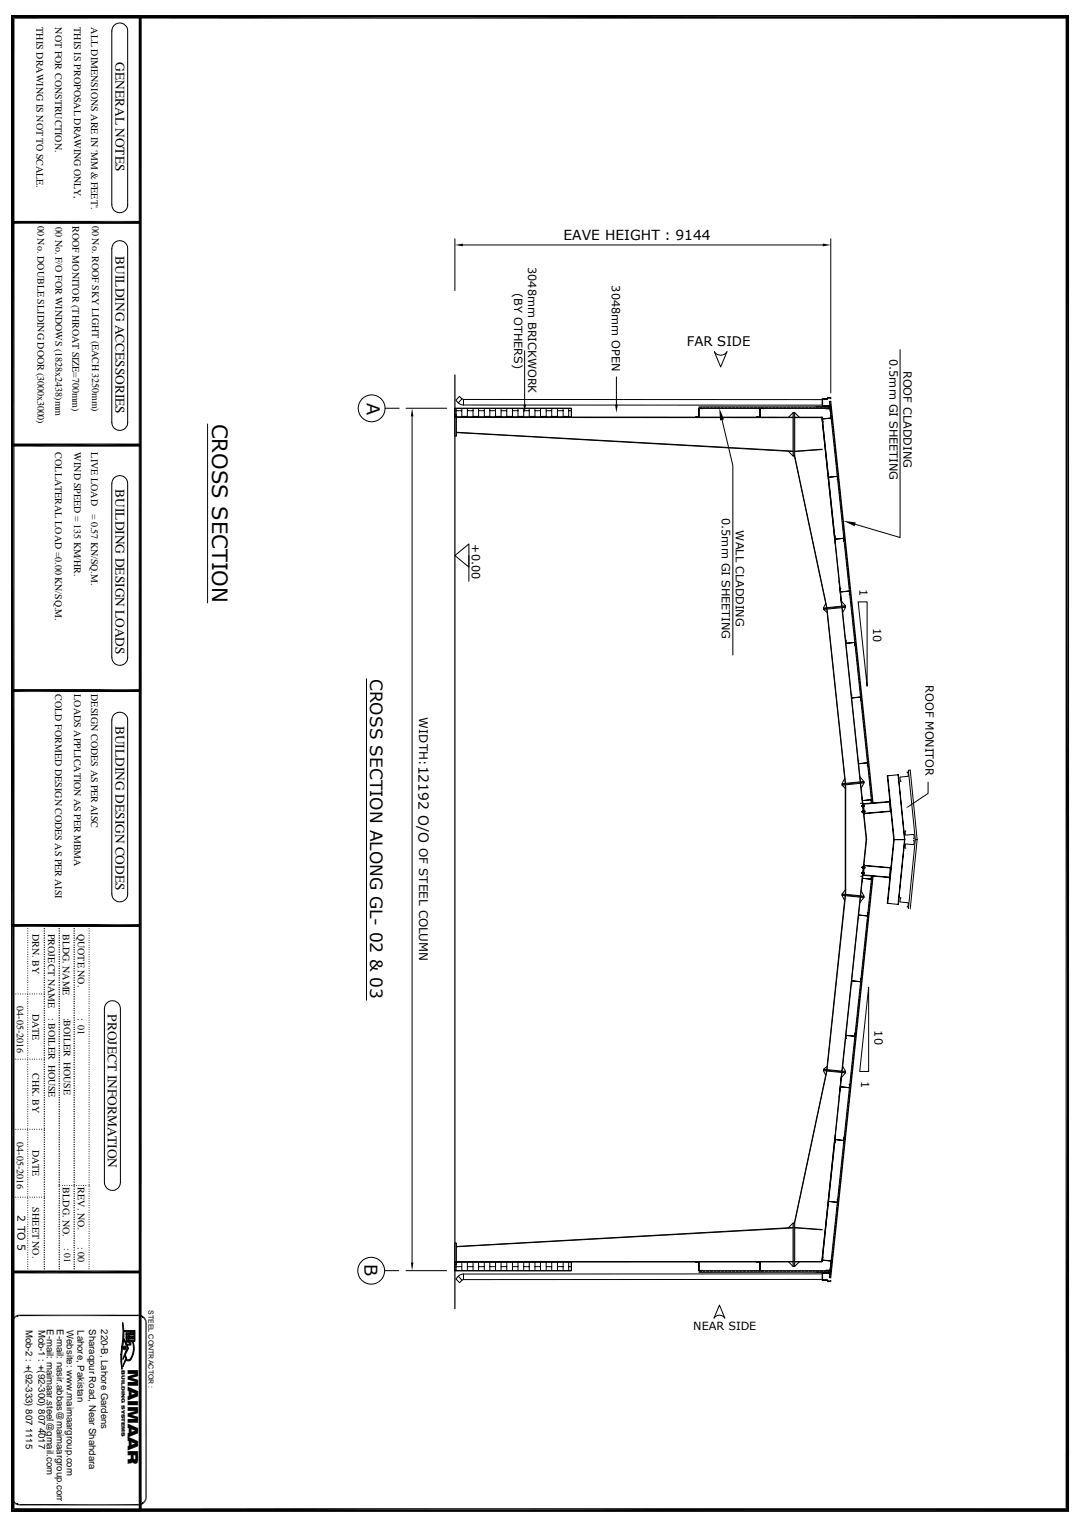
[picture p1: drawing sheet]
<svg xmlns="http://www.w3.org/2000/svg" width="297mm" height="420mm" viewBox="0 0 297 420" stroke-linecap="round" stroke-linejoin="round" font-family="sans-serif">
<g fill="none" stroke="#000" stroke-width=".27">
<path d="M3.2 4.3h290.1v410.6h-290.1zM3.2 4.3h35.3v410.6h-35.3h24.1M30.7 8.5h.1M31.3 7a2.16 2.16 0 0 1 2.4-.5 2.16 2.16 0 0 1 1.3 2v47.7a2.18 2.18 0 0 1-2.1 2.2 2.18 2.18 0 0 1-2.2-2.2v-47.7l.3-1.1zM293.3 4.3h.1M30.7 56.2h.1M35 56.2h.1M3.2 61h35.3M30.7 68.3h.1M31.3 66.7a2.19 2.19 0 0 1 2.4-.5 2.19 2.19 0 0 1 1.3 2.1v47.7a2.18 2.18 0 0 1-2.1 2.2 2.18 2.18 0 0 1-2.2-2.2v-47.7l.3-1.1zM124.8 65.6v14.2M127 67.3h98.8"/>
<path d="M228 65.6v42.3M144 96.3v14.8M196.1 96.6a2.03 2.03 0 0 0 3.4 0l-1.7 4.2zM247 96v51.6l-12.3-3.7M30.7 116h.1M35 116h.1M57 116.3v49.3M105.7 112.1h3.8M111.4 112.1h11.2M113.1 114.3v232.3M124.8 112.1h32v2.4h-32zM124.8 113.8h.5v5.9h-.5z"/>
<path d="M125.2 112.1v1.7M125.2 112.8h1.5M125.3 114.5h92.4M125.3 114.6l92.4 .1M125.3 118.7l92.4 5.1M125.3 118.8l92.4 5.2M125.4 118.7h.1M125.7 110.6l.9 .5 .6 .1M126.7 112.1v2.4M126.7 114.3h1.6M126.8 109.5l-.7-.7-1 1.1 .7 .8M126.8 109.5l.4 .2h98.4"/>
<path d="M126.8 109.5l-1 1.1M127.2 109.7v1.5h98.4M128.3 112.1v2.4M128.3 112.8h1.5M129.8 112.1v2.4M129.8 114.3h1.6M131.4 112.1v2.4M131.4 112.8h1.5M132.9 112.1v2.4M132.9 114.3h1.5M134.4 112.1v2.4M134.4 112.8h1.6"/>
<path d="M136 112.1v2.4M136 114.3h1.5M137.5 112.1v2.4M137.5 112.8h1.6M139.1 112.1v2.4M139.1 114.3h1.6M140.7 112.1v2.4M140.7 112.8h1.5M142.2 112.1v2.4M142.2 114.3h1.5M143.7 112.1v2.4M143.7 112.8h1.6"/>
<path d="M145.3 112.1v2.4M145.3 114.3h1.5M146.8 112.1v2.4M146.8 112.8h1.5M148.3 112.1v2.4M148.3 114.3h1.6M149.9 112.1v2.4M149.9 112.8h1.5M151.4 112.1v2.4M151.4 114.3h1.6M153 112.1v2.4M153 112.8h1.6"/>
<path d="M154.6 112.1v2.4M154.6 114.3h1.5M156.1 112.1v2.4M156.1 112.8h.7M169.2 103.5v7.6M191.8 112.1h.8l.1 .2-.9-.2v2.4h-.7l-.2-.1 .9 .1zM191.8 112.1h36M191.8 111.7h36M191.8 112h.8M192.9 112h.7M193.9 112h.7M194.9 112h.7"/>
<path d="M195.9 112h.7M196.9 112h.7M198 112h.6M198.2 115.3l2.9 12.5v52.1M198.9 112h.7M199.9 112h.7M201 112h.6M202 112h.7M203 112h.6M204 112h.6M205 112h.7M206 112h.7"/>
<path d="M207 112h.7M208 112h.7M208.6 112.1l.9 .2-.9-.2v2.4h-.8l-.1-.1 .9 .1zM209 112h.7M210 112h.7M211 112h.7M212 112h.7M213 112h.7M214 112h.7M215 112h.7M216 112h.7M217.1 112h.6"/>
<path d="M217.7 113.3v11.9h.4v-11.9M217.7 113.3h.4M217.7 113.3l-1.3 1.2M217.9 113.3v11.9M218 112h.7M218.1 114.5h7.5M218.1 114.7h7.5M218.1 113.3l1.3 1.2M219 112h.7M220.1 112h.6M221.1 112h.7M222.1 112h.7"/>
<path d="M223.1 112h.6M223.9 111.7h3.9l.3 3.5M224.1 112h.7M225.1 112h.7M225.6 114.5l5.4 51.9M225.6 109.5h1.4l.2-.4h.8v.4l-.7-.2-.1 .3h-1.4v1.8h1.7l.2-.2v.3h-2.1zM225.6 114.5l5.5 51.9M225.6 114.5l3.7 34.7M225.7 115l2.4-.2-.2-.9 .1 .1 .1 .8-2.4 .3 .2 .8zM226.1 112h.7M226.7 112.3h1.1l.1 1M227.1 112h.7"/>
<path d="M227.6 110.2l11.6 110.4M227.8 110.2v.5M227.9 111l.1 .7M228 112v.6M228 110.1l11.6 110.4M228 110.2h-.4M228.1 113v.7M228.2 114l.1 .7M228.3 115v.6M228.4 116l.1 .7M228.5 117l.1 .7M228.6 118l.1 .6"/>
<path d="M228.7 119l.1 .7M228.8 120l.1 .7M3.2 122.2h35.3M30.7 132.8h.1M31.3 131.2a2.19 2.19 0 0 1 2.4-.4 2.19 2.19 0 0 1 1.3 2v47.7a2.18 2.18 0 0 1-2.1 2.2 2.18 2.18 0 0 1-2.2-2.2v-47.7l.3-1.1zM216.3 123.9l1.4 1.3M218 125.2l8.9 41.7M218.1 125.2l8.9 41.6M218.1 123.9l7.5-.6-7.5 .7M227.4 130.1v.9l2.4-.2 .1 .7-.1 .2v-.9l-2.4 .2zM228.9 121l.1 .6M229 122l.1 .7"/>
<path d="M229.1 123l.1 .7M229.2 124l.1 .7M229.4 125v.7M229.4 126l.1 .7M229.6 127v.7M229.7 128v.7M229.8 129v.7M229.9 130l.1 .7M230 131v.7M230.1 132l.1 .7M230.2 133v.7M230.3 134l.1 .7"/>
<path d="M230.4 135l.1 .7M230.5 136l.1 .7M230.6 137l.1 .7M230.7 138l.1 .7M230.8 139l.1 .7M124.8 152.5l3.9-3.1v6.3zM128.7 152.5v7.1M229.2 147.1v.9l2.4-.2 .1 .8-.2 .1 .1-.9-2.4 .2zM230.3 159.6l.6 5.7M230.9 140l.1 .7M231 141l.1 .7M231.1 142l.1 .7"/>
<path d="M231.2 143l.1 .7M231.3 144l.1 .7M231.4 145l.1 .7M231.6 146v.7M231.6 147l.1 .7M231.8 148l.1 .7M231.9 149v.7M232 150v.7M232.1 151v.7M232.2 152v.7M232.3 153l.1 .7M232.4 154v.7"/>
<path d="M232.5 155l.1 .7M232.6 156l.1 .7M232.7 157l.1 .7M232.8 158l.1 .7M232.9 159l.1 .7M226 167.3l1 .8M226.6 165.7l-.6 1.3M226.9 167.2l5.1 47.9M227 167.2l5.1 47.9M230.8 161.6l-.1 .9 2.4-.2 .1 .7-.2 .2 .1-.9-2.4 .3zM231 165.1l1 1.2M231.1 166.8l5 47.9"/>
<path d="M231.1 166.8l5.1 47.9M232 166.3l.1 .4-6.1 .6M232 166.3l-6 .7v.3M232 166.5l-6 .6M232.1 166.7l-.8 1.4M232.2 175.7v.9l2.4-.2 .1 .7-.1 .2v-.9l-2.4 .2zM233 160l.1 .7M233.1 161l.1 .7M233.2 162l.1 .7M233.3 163l.1 .7M233.5 164v.7M233.5 165l.1 .7"/>
<path d="M233.7 166v.7M233.8 167v.7M233.9 168.1v.6M234 169l.1 .7M234.1 170v.7M234.2 171.1l.1 .6M234.3 172v.7M234.4 173l.1 .7M234.5 174.1l.1 .6M234.6 175l.1 .7M234.7 176l.1 .7M234.8 177.1l.1 .6"/>
<path d="M234.9 178l.1 .7M235 179l.1 .7M235.5 165.3h2.5v23.1zM3.2 189.6h35.3M30.7 180.5h.1M30.7 197.7h.1M31.3 196.2a2.19 2.19 0 0 1 2.4-.5 2.19 2.19 0 0 1 1.3 2v47.8a2.18 2.18 0 0 1-2.1 2.1 2.18 2.18 0 0 1-2.2-2.1v-47.8zM35 180.5h.1M100.6 186.4v88.2M233.8 190.7v.9l2.4-.2v.8l-.1 .1 .1-.9-2.4 .3zM235.1 180.1l.1 .6M235.2 181.1l.1 .6"/>
<path d="M235.3 182.1l.1 .6M235.4 183.1l.1 .6M235.5 184.1l.1 .6M235.7 185.1v.6M235.7 186.1l.1 .6M235.9 187.1v.6M236 188.1v.6M236.1 189.1v.6M236.2 190.1v.6M236.3 191.1v.6M236.4 192.1l.1 .7M236.5 193.1v.6"/>
<path d="M236.6 194.1l.1 .6M236.7 195.1l.1 .7M236.8 196.1l.1 .6M236.9 197.1l.1 .6M237 198.1l.1 .7M237.1 199.1l.1 .6M231.1 215.6l1 1.1M231.8 213.8l-.7 1.4M232 215.5v30M232.1 215.5v30M235.7 208.8v.9l2.4-.3 .1 .8-.2 .1 .1-.8-2.4 .2zM236 213.3l1.1 1.3"/>
<path d="M236.1 215.1l1.6 15.3-1.6 15.5M236.2 215l1.7 15.4-1.7 15.6M236.7 218.9v.9l2.4-.2v.9v-.9l-2.4 .2zM237.1 214.6v.4l-6 .6M237.1 214.6l-6 .6v.4M237.1 214.7l-6 .7M237.1 215l-.7 1.4M237.2 200.1l.1 .6M237.3 201.1l.1 .7M237.4 202.1l.1 .6M237.6 203.1v.6M237.6 204.1l.1 .7"/>
<path d="M237.8 205.1v.6M237.9 206.1v.7M238 207.1v.7M238.1 208.1l.1 .6M238.2 209.1v.7M238.3 210.1l.1 .7M238.4 211.1v.6M238.5 212.1l.1 .7M238.6 213.1l.1 .7M238.7 214.1l.1 .6M238.8 215.1l.1 .7M238.9 216.1l.1 .7"/>
<path d="M239 217.1l.1 .7M239.1 218.1l.1 .7M239.2 219.1l.1 .7M243.6 213l1.8 17.5-1.8 17.5M244.1 219.9h.1l.3 3-.1 .1zM246.5 212.7l1.8 17.8M246.6 213.7h.1M246.6 213.5h.1M246.7 213.6h-.2M248.9 212h.3l.1 1.1-2.3 .3 .1 1.1h.2M254.7 214.7v3.1l-5.3 3.6M236.4 221.4h.1"/>
<path d="M236.4 239.7h.1M236.4 221.3l.1 .1M236.4 239.6v.1M236.5 221.3v.1M236.5 221.4h.1M236.5 239.6v.1M236.5 239.7h.1M236.5 221.3h-.1M236.5 220.5l-.3 .1M236.5 239.6l.1 .1M236.6 238.1l.2 .2M236.6 239.6h-.2"/>
<path d="M236.6 222.8v.2M236.6 238.1v.1M236.6 222.9v.1M236.6 221.2v.1M236.6 221.4v.1M236.6 239.6v.3M236.6 239.5v.1M236.6 221.2v.3M236.6 221.5h.1M236.6 238.1l.1 .2M236.6 239.8h.2M236.6 239.6h.2"/>
<path d="M236.7 222.8l-.1 .2M236.7 221.1l.1 .3M236.7 221.1l.1 .4M236.7 238.3h.2M236.7 222.9h.2M236.7 222.7v.3M236.7 222.7l.1 .3M236.7 221.1l-.1 .1M236.7 238.1v.2M236.8 223h.1M236.8 222.7v.3M236.8 222.7h.1"/>
<path d="M236.8 222.7l-.2 .2M236.8 221.2l-.2 .2M236.8 221.4v.1M236.8 238.3h.1M236.8 239.5l-.1 .4M236.8 239.6l-.1 .3M236.8 239.5v.1M236.8 239.8l-.1 .1M236.8 222.9l-.2 .1M236.8 221.5h-.2M236.8 221.5h.1M236.8 238l-.1 .3"/>
<path d="M236.8 238h.1M236.8 239.5h.1M236.8 238l-.2 .1M236.8 220.5l.3 3.1 .2-.1-.3-3M236.8 221.4h-.2M236.8 239.5v.3M236.9 222.7h-.2M236.9 222.7v.3M236.9 222.7h.1M236.9 238.1l-.1 .2M236.9 238v.3M237 239.8h.2"/>
<path d="M237.1 239.6l.1 .1M237.1 223.3l-.3 .1M237.2 222.6l.1 .3-.1 .1zM237.2 221.3l-.2-.2 .1 .4 .1-.1M237.2 221.3v.1M237.2 238.1h.1v.3h-.1zM237.2 238.1l.1 .2M237.2 239.6l-.2 .3 .2-.1M237.2 239.6v.1M237.2 221.1v.1M237.2 239.7v.1M237.2 222.7h.1"/>
<path d="M237.2 221.2v.2M237.2 221.3l-.1 .1M237.2 221.2h-.2M237.2 238.3h.1M237.2 239.6h.1M237.2 239.8h.1M237.2 239.6v.3M237.2 237.6l7.2 .6M237.2 237.7l7.1 .6M237.3 222.7l-.1 .2M237.3 222.6v.1M237.3 238.3v.1"/>
<path d="M237.3 222.6h.1M237.3 238.1h.1M237.3 222.9v.1M237.4 222.9l-.1 .1M239.3 220.1l.1 .4M244.1 220.2l-7.1 .6M244.1 220.1l-7.1 .6M244.3 222.7l-7.1 .6M244.4 238.1h.1l-.3 3h-.1zM244.4 222.8l-7.2 .6M245.3 230.5l-1.8-17.5 3.1-.3 1.7 17.8M245.3 230.5h3"/>
<path d="M245.3 230.5l-1.8 17.5 3.1 .3 1.7-17.8M248.3 230.5l-1.8 17.8M248.6 228.2h-.2l.1 1.1 2.3-.2 .1 1.1-.2 .1M250.7 230.7l.2 .1-.1 1.1-2.3-.2-.1 1.2h.2M251.2 230.5h.5zM3.2 254.1h35.3M7.6 255h.1M7.6 255.6h.1M7.6 256.2h.1M7.6 256.9h.1M7.6 257.6h.1M7.6 258.2h.1"/>
<path d="M7.6 258.8h.1M7.6 259.5h.1M12.1 255h.1M12.1 255.6h.1M12.1 256.2h.1M12.1 256.9h.1M12.1 257.6h.1M12.1 258.2h.1M12.1 258.8h.1M12.1 259.5h.1M16.2 255h.1M16.2 255.6h.1"/>
<path d="M16.2 256.2h.1M16.2 256.9h.1M16.2 257.6h.1M16.2 258.2h.1M16.2 258.8h.1M16.2 259.5h.1M20.3 255h.1M20.3 255.6h.1M20.3 256.2h.1M20.3 256.9h.1M20.3 257.6h.1M20.3 258.2h.1"/>
<path d="M20.3 258.8h.1M20.3 259.5h.1M24.4 255h.1M24.4 255.6h.1M24.4 256.2h.1M24.4 256.9h.1M24.4 257.6h.1M24.4 258.2h.1M24.4 258.8h.1M24.4 259.5h.1M30.7 245.5h.1M35 245.5h.1"/>
<path d="M231.1 245.6l6 .7M231.1 245.8l.7 1.4M231.1 245.5l6 .5v.4M231.1 245.5v.3l6 .6M231.9 245.9l-5 47.8M232.1 245.9l-5.1 47.8M232.1 244.1l-1 1.4M235.7 251.2l2.4 .3-.1-.9 .2 .1-.1 .8-2.4-.2v.8zM236.1 246.3l-5 47.8M236.2 246.3l-5.1 47.8M236.2 240.6h.4M236.3 244.6l.8 1.4"/>
<path d="M236.7 241.1l2.4 .3v-.9l.1 .1-.1 .8-2.4-.3 .1 1zM236.8 240.5l.3-3.1 .2 .1-.3 3M237 240.2l7.1 .6M237 240.3l7.1 .6M237.1 246.4l-1.1 1.3M237.4 259.3l-.1 .7M237.5 258.3v.7M237.6 257.3v.7M237.7 256.3v.7M237.9 255.3l-.1 .7M237.9 254.3v.7M238.1 253.3l-.1 .7"/>
<path d="M238.2 252.3l-.1 .7M238.3 251.3l-.1 .7M238.4 250.3l-.1 .7M238.5 249.3l-.1 .7M238.6 248.3l-.1 .7M238.7 247.3l-.1 .7M238.8 246.3l-.1 .7M238.9 245.3l-.1 .7M239 244.3v.7M239.1 243.3l-.1 .7M239.2 242.3v.7M239.2 240.6l-11.6 110.2h.4l11.6-110.2"/>
<path d="M239.3 241.3l-.1 .7M239.4 240.6v.4M246.5 247.4h.2M246.6 247.3h.1M246.6 247.5h.1M247.3 246.5h-.2l-.1 1.2 2.3 .2-.1 1.2-.3-.1M249.3 249.5l1.9-19-1.9-19 .5-.1 1.9 19.1-1.9 19.1M3.6 272.9h.1M4.3 272.9h.1M4.9 272.9h.1M5.6 272.9h.1M6.3 272.9h.1"/>
<path d="M6.9 272.9h.1M7.5 272.9h.1M7.6 260.1h.1M7.6 260.8h.1M7.6 261.4h.1M7.6 262.1h.1M7.6 262.7h.1M7.6 263.3h.1M7.6 264h.1M7.6 264.6h.1M7.6 265.3h.1M7.6 265.9h.1"/>
<path d="M7.6 266.6h.1M7.6 267.2h.1M7.6 267.9h.1M7.6 268.5h.1M7.6 269.1h.1M7.6 269.8h.1M7.6 270.5h.1M7.6 271.1h.1M7.6 271.7h.1M7.6 272.4h.1M7.6 273h.1M7.6 273.7h.1"/>
<path d="M7.6 274.3h.1M7.6 274.9h.1M7.6 275.6h.1M7.6 276.2h.1M7.6 276.9h.1M7.6 277.5h.1M7.6 278.2h.1M7.6 278.8h.1M7.6 279.5h.1M8.2 272.9h.1M8.8 272.9h.1M9.5 272.9h.1"/>
<path d="M10.1 272.9h.1M10.8 272.9h.1M11.4 272.9h.1M12.1 272.9h.1M12.1 260.1h.1M12.1 260.8h.1M12.1 261.4h.1M12.1 262.1h.1M12.1 262.7h.1M12.1 263.3h.1M12.1 264h.1M12.1 264.6h.1"/>
<path d="M12.1 265.3h.1M12.1 265.9h.1M12.1 266.6h.1M12.1 267.2h.1M12.1 267.9h.1M12.1 268.5h.1M12.1 269.1h.1M12.1 269.8h.1M12.1 270.5h.1M12.1 271.1h.1M12.1 271.7h.1M12.1 272.4h.1"/>
<path d="M12.1 273h.1M12.1 273.7h.1M12.1 274.3h.1M12.1 274.9h.1M12.1 275.6h.1M12.1 276.2h.1M12.1 276.9h.1M12.1 277.5h.1M12.1 278.2h.1M12.1 278.8h.1M12.1 279.5h.1M16.2 260.1h.1"/>
<path d="M16.2 260.8h.1M16.2 261.4h.1M16.2 262.1h.1M16.2 262.7h.1M16.2 263.3h.1M16.2 264h.1M16.2 264.6h.1M16.2 265.3h.1M16.2 265.9h.1M16.2 266.6h.1M16.2 267.2h.1M16.2 267.9h.1"/>
<path d="M16.2 268.5h.1M16.2 269.1h.1M16.2 269.8h.1M16.2 270.5h.1M16.2 271.1h.1M16.2 271.7h.1M16.2 272.4h.1M16.2 273h.1M16.2 273.7h.1M16.2 274.3h.1M16.2 274.9h.1M16.2 275.6h.1"/>
<path d="M16.2 276.2h.1M16.2 276.9h.1M16.2 277.5h.1M16.2 278.2h.1M16.2 278.8h.1M16.2 279.5h.1M20.3 260.1h.1M20.3 260.8h.1M20.3 261.4h.1M20.3 262.1h.1M20.3 262.7h.1M20.3 263.3h.1"/>
<path d="M20.3 264h.1M20.3 264.6h.1M20.3 265.3h.1M20.3 265.9h.1M20.3 266.6h.1M20.3 267.2h.1M20.3 267.9h.1M20.3 268.5h.1M20.3 269.1h.1M20.3 269.8h.1M20.3 270.5h.1M20.3 271.1h.1"/>
<path d="M20.3 271.7h.1M20.3 272.4h.1M20.3 273h.1M20.3 273.7h.1M20.3 274.3h.1M20.3 274.9h.1M20.3 275.6h.1M20.3 276.2h.1M20.3 276.9h.1M20.3 277.5h.1M20.3 278.2h.1M20.3 278.8h.1"/>
<path d="M20.3 279.5h.1M24.4 260.1h.1M24.4 260.8h.1M24.4 261.4h.1M24.4 262.1h.1M24.4 262.7h.1M24.4 263.3h.1M24.4 264h.1M24.4 264.6h.1M24.4 265.3h.1M24.4 265.9h.1M24.4 266.6h.1"/>
<path d="M24.4 267.2h.1M24.4 267.9h.1M24.4 268.5h.1M24.4 269.1h.1M24.4 269.8h.1M24.4 270.5h.1M24.4 271.1h.1M24.4 271.7h.1M24.4 272.4h.1M24.4 273h.1M24.4 273.7h.1M24.4 274.3h.1"/>
<path d="M24.4 274.9h.1M24.4 275.6h.1M24.4 276.2h.1M24.4 276.9h.1M24.4 277.5h.1M24.4 278.2h.1M24.4 278.8h.1M24.4 279.5h.1M28.7 276.9h.1M29.3 275.4a2.16 2.16 0 0 1 2.4-.5 2.16 2.16 0 0 1 1.3 2v47.8a2.2 2.2 0 0 1-2.1 2.1 2.2 2.2 0 0 1-2.2-2.1v-47.8l.3-1.1zM233.8 269.3l2.4 .2v-.7l-.1-.2 .1 1-2.4-.3v.9zM235.3 279.3l-.1 .7"/>
<path d="M235.4 278.4v.6M235.5 277.3l-.1 .7M235.6 276.3v.7M235.7 275.4v.6M235.8 274.3v.7M236 273.3l-.1 .7M236 272.4v.6M236.2 271.3l-.1 .7M236.2 270.3v.7M236.4 269.4l-.1 .6M236.5 268.3l-.1 .7M236.6 267.3l-.1 .7"/>
<path d="M236.7 266.4l-.1 .6M236.8 265.3l-.1 .7M236.9 264.3l-.1 .7M237 263.3l-.1 .7M237.1 262.3v.7M237.2 261.3l-.1 .7M237.3 260.3v.7M238.4 271v23.2h-2.4zM3.6 290.8h.1M4.3 290.8h.1M4.9 290.8h.1M5.6 290.8h.1"/>
<path d="M6.3 290.8h.1M6.9 290.8h.1M7.5 290.8h.1M7.6 280.1h.1M7.6 280.7h.1M7.6 281.4h.1M7.6 282h.1M7.6 282.7h.1M7.6 283.3h.1M7.6 283.9h.1M7.6 284.6h.1M7.6 285.3h.1"/>
<path d="M7.6 285.9h.1M7.6 286.5h.1M7.6 287.2h.1M7.6 287.8h.1M7.6 288.5h.1M7.6 289.1h.1M7.6 289.7h.1M7.6 290.4h.1M7.6 291.1h.1M7.6 291.7h.1M7.6 292.3h.1M7.6 293h.1"/>
<path d="M7.6 293.6h.1M7.6 294.3h.1M7.6 294.9h.1M7.6 295.6h.1M7.6 296.2h.1M7.6 296.8h.1M7.6 297.5h.1M7.6 298.1h.1M7.6 298.8h.1M7.6 299.4h.1M8.2 290.8h.1M8.8 290.8h.1"/>
<path d="M9.5 290.8h.1M10.1 290.8h.1M10.8 290.8h.1M11.4 290.8h.1M12.1 280.1h.1M12.1 280.7h.1M12.1 281.4h.1M12.1 282h.1M12.1 282.7h.1M12.1 283.3h.1M12.1 283.9h.1M12.1 284.6h.1"/>
<path d="M12.1 285.3h.1M12.1 285.9h.1M12.1 286.5h.1M12.1 287.2h.1M12.1 287.8h.1M12.1 288.5h.1M12.1 289.1h.1M12.1 289.7h.1M12.1 290.4h.1M12.1 291.1h.1M12.1 291.7h.1M12.1 292.3h.1"/>
<path d="M12.1 293h.1M12.1 293.6h.1M12.1 294.3h.1M12.1 294.9h.1M12.1 295.6h.1M12.1 296.2h.1M12.1 296.8h.1M12.1 297.5h.1M12.1 298.1h.1M12.1 298.8h.1M12.1 299.4h.1M12.1 290.8h.1"/>
<path d="M16.2 280.1h.1M16.2 280.7h.1M16.2 281.4h.1M16.2 282h.1M16.2 282.7h.1M16.2 283.3h.1M16.2 283.9h.1M16.2 284.6h.1M16.2 285.3h.1M16.2 285.9h.1M16.2 286.5h.1M16.2 287.2h.1"/>
<path d="M16.2 287.8h.1M16.2 288.5h.1M16.2 289.1h.1M16.2 289.7h.1M16.2 290.4h.1M16.2 291.1h.1M16.2 291.7h.1M16.2 292.3h.1M16.2 293h.1M16.2 293.6h.1M16.2 294.3h.1M16.2 294.9h.1"/>
<path d="M16.2 295.6h.1M16.2 296.2h.1M16.2 296.8h.1M16.2 297.5h.1M16.2 298.1h.1M16.2 298.8h.1M16.2 299.4h.1M20.3 280.1h.1M20.3 280.7h.1M20.3 281.4h.1M20.3 282h.1M20.3 282.7h.1"/>
<path d="M20.3 283.3h.1M20.3 283.9h.1M20.3 284.6h.1M20.3 285.3h.1M20.3 285.9h.1M20.3 286.5h.1M20.3 287.2h.1M20.3 287.8h.1M20.3 288.5h.1M20.3 289.1h.1M20.3 289.7h.1M20.3 290.4h.1"/>
<path d="M20.3 291.1h.1M20.3 291.7h.1M20.3 292.3h.1M20.3 293h.1M20.3 293.6h.1M20.3 294.3h.1M20.3 294.9h.1M20.3 295.6h.1M20.3 296.2h.1M20.3 296.8h.1M20.3 297.5h.1M20.3 298.1h.1"/>
<path d="M20.3 298.8h.1M20.3 299.4h.1M24.4 280.1h.1M24.4 280.7h.1M24.4 281.4h.1M24.4 282h.1M24.4 282.7h.1M24.4 283.3h.1M24.4 283.9h.1M24.4 284.6h.1M24.4 285.3h.1M24.4 285.9h.1"/>
<path d="M24.4 286.5h.1M24.4 287.2h.1M24.4 287.8h.1M24.4 288.5h.1M24.4 289.1h.1M24.4 289.7h.1M24.4 290.4h.1M24.4 291.1h.1M24.4 291.7h.1M24.4 292.3h.1M24.4 293h.1M24.4 293.6h.1"/>
<path d="M24.4 294.3h.1M24.4 294.9h.1M24.4 295.6h.1M24.4 296.2h.1M24.4 296.8h.1M24.4 297.5h.1M24.4 298.1h.1M24.4 298.8h.1M24.4 299.4h.1M226 294l.6 1.2M226 293.6l6.1 .6-.1 .4M226 293.6v.4l6 .6"/>
<path d="M226 293.8l6 .6M226.9 294.1l-8.9 41.6M227 294.1l-8.9 41.6M227 292.8l-1 .8M230.7 298.4l2.4 .2-.1-.9 .2 .2-.1 .8-2.4-.3 .1 .9zM230.9 295.5l-.6 5.8M231 294.5l-5.4 51.9h-7.5M231.1 294.5l-5.5 51.9 3.7-34.7M231.3 292.8l.8 1.4M232 294.6l-1 1.2M232.2 284.2l2.4 .3v-.9l.1 .2-.1 .7-2.4-.2v.9zM233.2 299.4l-.1 .6"/>
<path d="M233.3 298.4l-.1 .6M233.4 297.4l-.1 .6M233.5 296.4v.6M233.6 295.4l-.1 .6M233.7 294.4v.6M233.8 293.4v.6M233.9 292.4v.6M234.1 291.3l-.1 .7M234.1 290.4v.6M234.3 289.4l-.1 .6M234.3 288.3v.7M234.5 287.4l-.1 .6"/>
<path d="M234.6 286.4l-.1 .6M234.7 285.3l-.1 .7M234.8 284.4l-.1 .6M234.9 283.4l-.1 .6M235 282.3l-.1 .7M235.1 281.4l-.1 .6M235.2 280.4v.6M3.6 310h.1M4.3 310h.1M4.9 310h.1M5.6 310h.1M6.3 310h.1"/>
<path d="M6.9 310h.1M7.5 310h.1M7.6 300.1h.1M7.6 300.7h.1M7.6 301.4h.1M7.6 302h.1M7.6 302.6h.1M7.6 303.3h.1M7.6 303.9h.1M7.6 304.6h.1M7.6 305.2h.1M7.6 305.9h.1"/>
<path d="M7.6 306.5h.1M7.6 307.2h.1M7.6 307.8h.1M7.6 308.4h.1M7.6 309.1h.1M7.6 309.7h.1M7.6 310.4h.1M7.6 311h.1M7.6 311.7h.1M7.6 312.3h.1M7.6 313h.1M7.6 313.6h.1"/>
<path d="M7.6 314.2h.1M7.6 314.9h.1M7.6 315.5h.1M7.6 316.2h.1M7.6 316.8h.1M7.6 317.4h.1M7.6 318.1h.1M7.6 318.8h.1M7.6 319.4h.1M8.2 310h.1M8.8 310h.1M9.5 310h.1"/>
<path d="M10.1 310h.1M10.8 310h.1M11.4 310h.1M12.1 300.1h.1M12.1 300.7h.1M12.1 301.4h.1M12.1 302h.1M12.1 302.6h.1M12.1 303.3h.1M12.1 303.9h.1M12.1 304.6h.1M12.1 305.2h.1"/>
<path d="M12.1 305.9h.1M12.1 306.5h.1M12.1 307.2h.1M12.1 307.8h.1M12.1 308.4h.1M12.1 309.1h.1M12.1 309.7h.1M12.1 310.4h.1M12.1 311h.1M12.1 311.7h.1M12.1 312.3h.1M12.1 313h.1"/>
<path d="M12.1 313.6h.1M12.1 314.2h.1M12.1 314.9h.1M12.1 315.5h.1M12.1 316.2h.1M12.1 316.8h.1M12.1 317.4h.1M12.1 318.1h.1M12.1 318.8h.1M12.1 319.4h.1M12.1 310h.1M16.2 300.1h.1"/>
<path d="M16.2 300.7h.1M16.2 301.4h.1M16.2 302h.1M16.2 302.6h.1M16.2 303.3h.1M16.2 303.9h.1M16.2 304.6h.1M16.2 305.2h.1M16.2 305.9h.1M16.2 306.5h.1M16.2 307.2h.1M16.2 307.8h.1"/>
<path d="M16.2 308.4h.1M16.2 309.1h.1M16.2 309.7h.1M16.2 310.4h.1M16.2 311h.1M16.2 311.7h.1M16.2 312.3h.1M16.2 313h.1M16.2 313.6h.1M16.2 314.2h.1M16.2 314.9h.1M16.2 315.5h.1"/>
<path d="M16.2 316.2h.1M16.2 316.8h.1M16.2 317.4h.1M16.2 318.1h.1M16.2 318.8h.1M16.2 319.4h.1M20.3 300.1h.1M20.3 300.7h.1M20.3 301.4h.1M20.3 302h.1M20.3 302.6h.1M20.3 303.3h.1"/>
<path d="M20.3 303.9h.1M20.3 304.6h.1M20.3 305.2h.1M20.3 305.9h.1M20.3 306.5h.1M20.3 307.2h.1M20.3 307.8h.1M20.3 308.4h.1M20.3 309.1h.1M20.3 309.7h.1M20.3 310.4h.1M20.3 311h.1"/>
<path d="M20.3 311.7h.1M20.3 312.3h.1M20.3 313h.1M20.3 313.6h.1M20.3 314.2h.1M20.3 314.9h.1M20.3 315.5h.1M20.3 316.2h.1M20.3 316.8h.1M20.3 317.4h.1M20.3 318.1h.1M20.3 318.8h.1"/>
<path d="M20.3 319.4h.1M24.4 300.1h.1M24.4 300.7h.1M24.4 301.4h.1M24.4 302h.1M24.4 302.6h.1M24.4 303.3h.1M24.4 303.9h.1M24.4 304.6h.1M24.4 305.2h.1M24.4 305.9h.1M24.4 306.5h.1"/>
<path d="M24.4 307.2h.1M24.4 307.8h.1M24.4 308.4h.1M24.4 309.1h.1M24.4 309.7h.1M24.4 310.4h.1M24.4 311h.1M24.4 311.7h.1M24.4 312.3h.1M24.4 313h.1M24.4 313.6h.1M24.4 314.2h.1"/>
<path d="M24.4 314.9h.1M24.4 315.5h.1M24.4 316.2h.1M24.4 316.8h.1M24.4 317.4h.1M24.4 318.1h.1M24.4 318.8h.1M24.4 319.4h.1M229.2 312.9l2.4 .2v-.9l.1 .2-.1 .7-2.4-.2v.9zM231.1 319.4l-.1 .7M231.2 318.4l-.1 .7M231.3 317.4l-.1 .6"/>
<path d="M231.4 316.4l-.1 .7M231.5 315.4l-.1 .7M231.6 314.4v.6M231.7 313.4l-.1 .7M231.9 312.4l-.1 .6M231.9 311.4v.6M232.1 310.4l-.1 .7M232.1 309.4v.6M232.3 308.4l-.1 .6M232.4 307.4l-.1 .7M232.5 306.4l-.1 .6M232.6 305.4l-.1 .6"/>
<path d="M232.7 304.4l-.1 .7M232.8 303.4l-.1 .6M232.9 302.4l-.1 .6M233 301.4l-.1 .7M233.1 300.4l-.1 .6M3.6 328.7h.1M4.3 328.7h.1M4.9 328.7h.1M5.6 328.7h.1M6.3 328.7h.1M6.9 328.7h.1M7.5 328.7h.1"/>
<path d="M7.6 320h.1M7.6 320.7h.1M7.6 321.3h.1M7.6 322h.1M7.6 322.6h.1M7.6 323.2h.1M7.6 323.9h.1M7.6 324.6h.1M7.6 325.2h.1M7.6 325.8h.1M7.6 326.5h.1M7.6 327.1h.1"/>
<path d="M7.6 327.8h.1M7.6 328.4h.1M7.6 329h.1M7.6 329.7h.1M7.6 330.3h.1M7.6 331h.1M7.6 331.6h.1M7.6 332.3h.1M7.6 332.9h.1M7.6 333.6h.1M7.6 334.2h.1M7.6 334.9h.1"/>
<path d="M7.6 335.5h.1M7.6 336.1h.1M7.6 336.8h.1M7.6 337.4h.1M7.6 338.1h.1M7.6 338.7h.1M7.6 339.4h.1M7.6 340h.1M8.2 328.7h.1M8.8 328.7h.1M9.5 328.7h.1M10.1 328.7h.1"/>
<path d="M10.8 328.7h.1M11.4 328.7h.1M12.1 320h.1M12.1 320.7h.1M12.1 321.3h.1M12.1 322h.1M12.1 322.6h.1M12.1 323.2h.1M12.1 323.9h.1M12.1 324.6h.1M12.1 325.2h.1M12.1 325.8h.1"/>
<path d="M12.1 326.5h.1M12.1 327.1h.1M12.1 327.8h.1M12.1 328.4h.1M12.1 329h.1M12.1 329.7h.1M12.1 330.3h.1M12.1 331h.1M12.1 331.6h.1M12.1 332.3h.1M12.1 332.9h.1M12.1 333.6h.1"/>
<path d="M12.1 334.2h.1M12.1 334.9h.1M12.1 335.5h.1M12.1 336.1h.1M12.1 336.8h.1M12.1 337.4h.1M12.1 338.1h.1M12.1 338.7h.1M12.1 339.4h.1M12.1 340h.1M12.1 328.7h.1M16.2 320h.1"/>
<path d="M16.2 320.7h.1M16.2 321.3h.1M16.2 322h.1M16.2 322.6h.1M16.2 323.2h.1M16.2 323.9h.1M16.2 324.6h.1M16.2 325.2h.1M16.2 325.8h.1M16.2 326.5h.1M16.2 327.1h.1M16.2 327.8h.1"/>
<path d="M16.2 328.4h.1M16.2 329h.1M16.2 329.7h.1M16.2 330.3h.1M16.2 331h.1M16.2 331.6h.1M16.2 332.3h.1M16.2 332.9h.1M16.2 333.6h.1M16.2 334.2h.1M16.2 334.9h.1M16.2 335.5h.1"/>
<path d="M16.2 336.1h.1M16.2 336.8h.1M16.2 337.4h.1M16.2 338.1h.1M16.2 338.7h.1M16.2 339.4h.1M16.2 340h.1M16.2 325.5h.1M17.1 325.5h.1M17.8 325.5h.1M18.4 325.5h.1M19.1 325.5h.1"/>
<path d="M19.7 325.5h.1M20.3 320h.1M20.3 320.7h.1M20.3 321.3h.1M20.3 322h.1M20.3 322.6h.1M20.3 323.2h.1M20.3 323.9h.1M20.3 324.6h.1M20.3 325.2h.1M20.3 325.8h.1M20.3 326.5h.1"/>
<path d="M20.3 327.1h.1M20.3 327.8h.1M20.3 328.4h.1M20.3 329h.1M20.3 329.7h.1M20.3 330.3h.1M20.3 331h.1M20.3 331.6h.1M20.3 332.3h.1M20.3 332.9h.1M20.3 333.6h.1M20.3 334.2h.1"/>
<path d="M20.3 334.9h.1M20.3 335.5h.1M20.3 336.1h.1M20.3 336.8h.1M20.3 337.4h.1M20.3 338.1h.1M20.3 338.7h.1M20.3 339.4h.1M20.3 340h.1M20.3 325.5h.1M21 325.5h.1M21.6 325.5h.1"/>
<path d="M22.3 325.5h.1M22.9 325.5h.1M23.5 325.5h.1M24.4 320h.1M24.4 320.7h.1M24.4 321.3h.1M24.4 322h.1M24.4 322.6h.1M24.4 323.2h.1M24.4 323.9h.1M24.4 324.6h.1M24.4 325.2h.1"/>
<path d="M24.4 325.8h.1M24.4 326.5h.1M24.4 327.1h.1M24.4 327.8h.1M24.4 328.4h.1M24.4 329h.1M24.4 329.7h.1M24.4 330.3h.1M24.4 331h.1M24.4 331.6h.1M24.4 332.3h.1M24.4 332.9h.1"/>
<path d="M24.4 333.6h.1M24.4 334.2h.1M24.4 334.9h.1M24.4 335.5h.1M24.4 336.1h.1M24.4 336.8h.1M24.4 337.4h.1M24.4 338.1h.1M24.4 338.7h.1M24.4 339.4h.1M24.4 340h.1M24.4 325.5h.1"/>
<path d="M28.7 324.7h.1M33 324.7h.1M217.7 335.8l-1.4 1.3M217.7 337.2l-92.4 5.1M217.7 337l-92.4 5.2M217.9 335.8v11.9M218.1 337l7.5 .7-7.5-.6M227.4 329.8l2.4 .3v-.9l.1 .2-.1 .7-2.4-.2 .1 .9zM229 339.4l-.1 .7M229.1 338.4l-.1 .7M229.2 337.4l-.1 .7M229.3 336.4l-.1 .7"/>
<path d="M229.4 335.4l-.1 .7M229.5 334.4l-.1 .7M229.6 333.4l-.1 .7M229.7 332.4v.7M229.8 331.4l-.1 .7M230 330.4l-.1 .7M230 329.4v.7M230.2 328.4l-.1 .7M230.2 327.4v.7M230.4 326.4l-.1 .6M230.5 325.4l-.1 .7M230.6 324.4l-.1 .7"/>
<path d="M230.7 323.4l-.1 .6M230.8 322.4l-.1 .7M230.9 321.4l-.1 .7M231 320.4l-.1 .6M3.2 349.3h35.3M7.6 346.5h.1M7.6 340.7h.1M7.6 341.3h.1M7.6 341.9h.1M7.6 342.6h.1M7.6 343.2h.1M7.6 343.9h.1"/>
<path d="M7.6 344.5h.1M7.6 345.2h.1M7.6 345.8h.1M7.6 347.1h.1M7.6 347.7h.1M7.6 348.4h.1M12.1 346.5h.1M12.1 340.7h.1M12.1 341.3h.1M12.1 341.9h.1M12.1 342.6h.1M12.1 343.2h.1"/>
<path d="M12.1 343.9h.1M12.1 344.5h.1M12.1 345.2h.1M12.1 345.8h.1M12.1 347.1h.1M12.1 347.7h.1M12.1 348.4h.1M16.2 346.5h.1M16.2 340.7h.1M16.2 341.3h.1M16.2 341.9h.1M16.2 342.6h.1"/>
<path d="M16.2 343.2h.1M16.2 343.9h.1M16.2 344.5h.1M16.2 345.2h.1M16.2 345.8h.1M16.2 347.1h.1M16.2 347.7h.1M16.2 348.4h.1M20.3 346.5h.1M20.3 340.7h.1M20.3 341.3h.1M20.3 341.9h.1"/>
<path d="M20.3 342.6h.1M20.3 343.2h.1M20.3 343.9h.1M20.3 344.5h.1M20.3 345.2h.1M20.3 345.8h.1M20.3 347.1h.1M20.3 347.7h.1M20.3 348.4h.1M24.4 346.5h.1M24.4 340.7h.1M24.4 341.3h.1"/>
<path d="M24.4 341.9h.1M24.4 342.6h.1M24.4 343.2h.1M24.4 343.9h.1M24.4 344.5h.1M24.4 345.2h.1M24.4 345.8h.1M24.4 347.1h.1M24.4 347.7h.1M24.4 348.4h.1M105.6 348.9h3.9M111.4 348.9h11.2"/>
<path d="M124.8 346.5h32v2.4h-32zM124.8 341.3h.5v5.9h-.5zM125.2 347.2v1.7M125.2 347.8h1.5M125.3 346.4h92.4M125.4 342.3h.1M125.8 350.4l1 1.1M125.8 350.4l-.7 .7 1 1.1 .7-.7M126.7 346.5v2.4M127.2 349.8l-.6 .1-.9 .5M128.3 346.5v2.4M128.3 347.8h1.5"/>
<path d="M129.8 346.5v2.4M131.4 346.5v2.4M131.4 347.8h1.5M132.9 346.5v2.4M134.4 346.5v2.4M134.4 347.8h1.6M136 346.5v2.4M137.5 346.5v2.4M137.5 347.8h1.6M139.1 346.5v2.4M140.7 346.5v2.4M140.7 347.8h1.5"/>
<path d="M142.2 346.5v2.4M143.7 346.5v2.4M143.7 347.8h1.6M145.3 346.5v2.4M146.8 346.5v2.4M146.8 347.8h1.5M148.3 346.5v2.4M149.9 346.5v2.4M149.9 347.8h1.5M151.4 346.5v2.4M153 346.5v2.4M153 347.8h1.6"/>
<path d="M154.6 346.5v2.4M156.1 346.5v2.4M156.1 347.8h.7M191.1 346.5h.7v2.4l.9-.2-.1 .2h-.8v-2.4l-.9 .1zM191.8 348.9h36M191.8 349h.8M192.9 349h.7M193.9 349h.7M194.9 349h.7M195.9 349h.7M196.9 349h.7M197.5 358.3l1.4 3.6a1.76 1.76 0 0 0-2.9 0z"/>
<path d="M198 349h.6M198.9 349h.7M199.9 349h.7M201 349h.6M202 349h.7M203 349h.6M204 349h.6M205 349h.7M206 349h.7M207 349h.7M207.8 346.5h.8v2.4l.9-.2-.2 .2h-.7v-2.4l-.9 .1zM208 349h.7"/>
<path d="M209 349h.7M210 349h.7M211 349h.7M212 349h.7M213 349h.7M214 349h.7M215 349h.7M216 349h.7M216.4 346.5l1.3 1.2M217.1 349h.6M217.7 347.7v-11.9h.4v11.9M217.7 347.7h.4"/>
<path d="M217.7 346.5h-92.4M218 349h.7M218.1 346.5h7.5M219 349h.7M219.4 346.5l-1.3 1.2M220.1 349h.6M221.1 349h.7M222.1 349h.7M223.1 349h.6M224.1 349h.7M225.1 349h.7M225.6 349.5h2.1v.3l-.2-.2h-1.7v1.8h1.4l.1 .3 .7-.1v.3h-.8l-.2-.4h-1.4z"/>
<path d="M225.6 351.3h-98.4l-.4 .2M225.6 349.8h-98.4v1.5M225.8 345.2l.1-.1-.2 .9 2.4 .2-.1 .8-.1 .1 .2-.8-2.4-.3zM226.1 349h.7M227.1 349h.7M227.8 349.3h-36M227.8 350.4v.4M227.9 347.7l-.1 1h-1.1M227.9 349.4l-.1 .7M228 348.4v.7M228.1 345.8l-.3 3.5h-3.9M228.1 347.4l-.1 .7"/>
<path d="M228.3 346.4l-.1 .7M228.3 345.4v.7M228.5 344.4l-.1 .7M228.6 343.4l-.1 .7M228.7 342.4l-.1 .7M228.8 341.4l-.1 .7M228.9 340.4l-.1 .7M3.2 362.6v49M3.3 362.1v50.1M3.5 362v50.3M33.2 371.7v2.2M33.3 370v5.4"/>
<path d="M33.4 369.6v6.1M33.5 368.1v3.8M33.7 367.8v2.2M33.7 363.1a17.5 17.5 0 0 1-.1 6.9l-.2 1.9v4a22 22 0 0 1 .3-8.1zM33.7 363.5v6.2M33.8 363.5v5.7M33.9 370.2h.5v.2l-.3 .2zM33.9 364.6v3.7M34 364.8v2.9l.9 2.4-1.1 3.1 1.5-3-1.3-2.7M34 365.3h3M34 365.6h2.9M34.1 369.6l.3 .2v.2h-.5z"/>
<path d="M34.4 372l.4 1-1.1 2.3 .8-2.4-.3-.6M34.6 365.9h.4v.7h-.4zM34.6 366.9h.4v.6h-.4zM34.6 367.8h.4v.7h-.4zM35.1 367.8h.4v.7h-.4zM35.2 366.9h.3v.6h-.3zM35.2 365.9h.3v.7h-.3zM35.8 365.9h.3v.7h-.3zM35.8 366.9h.3v.6h-.3zM36.3 368.3a4.9 4.9 0 0 1-.9 5h-.7M36.4 365.9h.4v.7h-.4zM36.4 366.9h.4v.7h-.4z"/>
<path d="M36.5 368.3a5.4 5.4 0 0 1-.8 5.2l-.4 .2-.7-.3M36.7 368.8v2.9M36.7 369.3v2M37 365.3v3M37 365.3v3h-1.1v1h-1l-.2-.2h.9v-1.2h1.2M39.9 362v50.3M40.1 362.1v50.1M40.2 362.6v49M3.2 414.9h.1M293.3 414.9h.1"/>
<circle cx="102" cy="112.1" r="3.7"/>
<circle cx="101.9" cy="348.9" r="3.7"/>
</g>
<g fill="#000">
<path d="M3.2 4.3h290.1l-289.3 .8zM3.2 4.3l.8 .8-.8 409.8zM4 5.1l289.3-.8v.8zM38.1 4.3l.8 410.6h-.8zM38.1 4.3h.8v410.6zM292.5 4.3h.8l-.8 409.8zM3.2 61.5l35.3-.8v.8zM3.2 60.7h35.3l-35.3 .8zM124.8 67.3l2.2-.4v.7zM225.8 66.9l2.2 .4-2.2 .3zM113.1 112.1l.4 2.2h-.7zM143.7 111.1h.7l-.4 2.2z"/>
<path d="M168.8 111.1h.8l-.4 2.2zM197.4 112l1.3 3.2-1.1 .2zM3.2 121.8h35.3l-35.3 .8zM3.2 122.6l35.3-.8v.8zM231.5 143l3.4 .4-.3 1.1zM3.2 189.2h35.3l-35.3 .8zM3.2 190l35.3-.8v.8zM248.6 221.9l.7-.6 .1 .3zM3.2 253.7h35.3l-35.3 .8zM3.2 254.5l35.3-.8v.8zM3.2 348.8h35.3l-35.3 .8zM3.2 349.6l35.3-.8v.8z"/>
<path d="M112.8 346.6h.7l-.4 2.3zM3.6 361.9v1.3zM3.8 361.6l-.2 1zM3.8 361.6v.7zM3.9 361.6l-.1 .7zM3.9 361.6l.4-.3-.4 .8zM4.3 361.3v.4l-.4 .4zM4.3 361.2v.5zM4.8 361v.4zM4.3 361.2l.5-.2-.5 .7zM4.8 361v.4l-.5 .3zM4.8 361h.6l-.6 .4z"/>
<path d="M4.8 361.4l.6-.4v.4zM33.4 374.2v1.7zM33.4 373.9v1.8zM33.5 375.1l-.1 .8zM33.5 375.1v.8zM33.6 363.3v.2zM33.7 363.1l-.1 .4zM33.7 363.1v1.8zM33.7 375.1v.2zM33.8 372.9v.3zM33.9 369.8v.2zM33.9 370.2v.2z"/>
<path d="M34 365.3v.2zM34 367.5v.2zM34 365.3v.3zM33.9 370.2h.2l-.2 .2zM34.1 370.2v.4l-.2-.2zM34.1 369.6l-.2 .4zM34.1 369.6v.4h-.2zM34.1 370.2h.2l-.2 .4zM34.3 370.2v.4h-.2zM34.1 369.6h.2l-.2 .4zM34.3 369.6v.4h-.2zM34.4 372v.6z"/>
<path d="M34.4 369.8v.2zM34.4 370.2v.2zM34.3 370.2h.1l-.1 .4zM34.4 370.2l-.1 .4zM34.3 369.6l.1 .2-.1 .2zM34.4 369.8l-.1 .2zM34.4 372l.1 .3-.1 .3zM34.5 372.3v.6l-.1-.3zM34.5 372.9l-.8 2.4zM34.5 372.9v.7l-.8 1.7zM34.7 373.3v.2zM34 367.5l.8 1.7z"/>
<path d="M34 367.7l.8 1.5v.7zM34.5 372.3l.3 .7-.3 .6zM34.9 369.1v.2zM34.9 369.3v.8zM34.8 369.2v.7zM34.9 370.1l-1.1 3.1zM34.9 370.1v.9l-1.1 2.2zM34.7 373.3l.2 .1-.2 .1zM34.7 373.5l.2-.1v.2zM34.6 367.8h.4l-.4 .7zM35 367.8v.7h-.4zM34.6 366.9h.4l-.4 .7z"/>
<path d="M35 366.9v.7h-.4zM34.6 365.9h.4l-.4 .7zM35 365.9v.7h-.4zM34.9 373.4v.2zM35 373.4l-.1 .2zM34.9 369.3l.4 .9-.4 .8zM35 373.4l.3-.1-.3 .3zM35.3 373.3v.4l-.3-.1zM35.3 373.3v.4zM35.4 373.3l-.1 .4zM35.1 367.8h.4l-.4 .7zM35.5 367.8v.7h-.4z"/>
<path d="M35.2 365.9h.3l-.3 .7zM35.5 365.9v.7h-.3zM35.2 366.9h.3l-.3 .7zM35.5 366.9v.7h-.3zM34.9 369.1h.7l-.7 .2zM34.9 369.3l.7-.2v.2zM35.4 373.3l.3-.1-.3 .4zM35.7 373.2v.3l-.3 .1zM35.8 373.1l-.1 .4zM35.6 367.9h.3l-.3 1.4zM35.9 367.9v1.4h-.3zM36 372.7l-.2 .7z"/>
<path d="M36 372.7v.5l-.2 .2zM35.8 366.9h.3l-.3 .7zM36.1 366.9v.7h-.3zM35.8 365.9h.3l-.3 .7zM36.1 365.9v.7h-.3zM36.2 372.2l-.2 1zM36.3 368.3l.1 .5zM36.4 371.4l-.2 1.4zM36.4 368.3v.5zM36.5 368.3v.5zM36.5 371.3l-.1 1zM36.6 370.7l-.1 1.4z"/>
<path d="M36.6 368.6v.7zM36.6 370.3v1.6zM36.6 368.8v1.5zM36.4 366.9h.4l-.4 .7zM36.8 366.9v.7h-.4zM36.4 365.9h.4l-.4 .7zM36.8 365.9v.7h-.4zM35.9 367.9h.9l-.9 .4zM35.9 368.3l.9-.4v.4zM36.8 369.3v2zM36.8 367.9v.4zM36.9 367.9l-.1 .4z"/>
<path d="M38.6 361v.4zM38 361h.6l-.6 .4zM38 361.4l.6-.4v.4zM39.1 361.2v.5zM39.1 361.3v.4zM38.6 361l.5 .2-.5 .2zM38.6 361.4l.5-.2v.5zM39.1 361.3l.4 .3-.4 .1zM39.1 361.7l.4-.1v.5zM39.5 361.6v.5zM39.6 361.6v.7zM39.6 361.6l.2 .3-.2 .4z"/>
<path d="M39.8 361.9v.7l-.2-.3zM39.8 361.9v.7zM39.9 362v1.2zM3.6 411.1v1.2zM3.6 411.6v.8zM3.6 411.6l.2 .4-.2 .4zM3.8 412v.7l-.2-.3zM3.8 412v.7zM3.9 412.2v.5zM4 414.1l289.3 .8h-290.1zM4 5.1v409l-.8 .8zM3.9 412.2l.4 .3-.4 .2z"/>
<path d="M3.9 412.7l.4-.2v.5zM4.3 412.5v.5zM4.3 412.6v.4zM4.8 412.8v.5zM4.3 412.6l.5 .2-.5 .2zM4.3 413l.5-.2v.5zM4.8 412.8l.6 .2-.6 .3zM4.8 413.3l.6-.3v.3zM38.6 412.8v.5zM38 413l.6-.2-.6 .5zM38 413.3l.6-.5v.5zM39.1 412.5v.5z"/>
<path d="M38.6 412.8l.5-.2-.5 .7zM39.1 412.6v.4l-.5 .3zM39.5 412.2l-.4 .8v-.5zM39.5 412.2v.5l-.4 .3zM39.6 412l-.1 .7zM39.8 411.6l-.2 1.1v-.7zM39.8 411.6v.8l-.2 .3zM39.9 411.1l-.1 1.3zM293.3 4.3v410.6l-.8-.8zM4 414.1h288.5l.8 .8z"/>
</g>
<path d="M124.8 103v256.3" fill="none" stroke="#000" stroke-width=".34"/>
<path d="M5.4 361.2h32.6M5.4 413.1h32.6" fill="none" stroke="#000" stroke-width=".38"/>
<path d="M34 365.5h2.9" fill="none" stroke="#000" stroke-width=".3"/>
<text font-size="5.8" x="58.2" y="116.3" transform="rotate(90 58.2 116.3)">CROSS SECTION</text>
<g font-size="4.9">
<text x="100.7" y="110.8" transform="rotate(90 100.7 110.8)">A</text>
<text x="100" y="347.1" transform="rotate(90 100 347.1)">B</text>
</g>
<text font-size="4.6" x="101.6" y="186.4" transform="rotate(90 101.6 186.4)">CROSS SECTION ALONG GL- 02 &amp; 03</text>
<g font-size="4">
<text x="35.1" y="375.8" transform="rotate(90 35.1 375.8)">MAIMA</text>
<text x="35.1" y="398.2" transform="rotate(90 35.1 398.2)">R</text>
</g>
<g font-size="3.8">
<text x="154.6" y="66">EAVE HEIGHT : 9144</text>
<text x="114.9" y="210.2" transform="rotate(90 114.9 210.2)">12192 O/O</text>
</g>
<g font-size="3.7">
<text x="31.7" y="17.1" transform="rotate(90 31.7 17.1)">GENERAL NOTES</text>
<text x="31.7" y="70.3" transform="rotate(90 31.7 70.3)">BUILDING ACCESSORIES</text>
<text x="31.7" y="134.3" transform="rotate(90 31.7 134.3)">BUILDING DESIGN LOADS</text>
<text x="31.7" y="199.2" transform="rotate(90 31.7 199.2)">BUILDING DESIGN CODES</text>
<text x="29.6" y="278.4" transform="rotate(90 29.6 278.4)">PROJECT INFORMATION</text>
</g>
<text font-size="3.6" x="188.5" y="95">FAR SIDE</text>
<g font-size="3.3">
<text x="115.1" y="197" transform="rotate(90 115.1 197)">WIDTH:</text>
<text x="115.1" y="232.7" transform="rotate(90 115.1 232.7)">OF STEEL COLUMN</text>
</g>
<g font-size="3.1">
<text x="145" y="73.3" transform="rotate(90 145 73.3)">3048mm BRICKWORK</text>
<text x="141.1" y="80.5" transform="rotate(90 141.1 80.5)">(BY OTHERS)</text>
<text x="167.9" y="78.4" transform="rotate(90 167.9 78.4)">3048mm OPEN</text>
<text x="244.2" y="98.5" transform="rotate(90 244.2 98.5)">0.5mm GI SHEETING</text>
<text x="248" y="101.8" transform="rotate(90 248 101.8)">ROOF CLADDING</text>
<text x="198.1" y="142.2" transform="rotate(90 198.1 142.2)">0.5mm GI SHEETING</text>
<text x="129.5" y="149.4" transform="rotate(90 129.5 149.4)">+0.00</text>
<text x="202" y="145.6" transform="rotate(90 202 145.6)">WALL CLADDING</text>
<text x="235.9" y="161.8" transform="rotate(90 235.9 161.8)">1</text>
<text x="239.6" y="172.3" transform="rotate(90 239.6 172.3)">10</text>
<text x="254" y="188" transform="rotate(90 254 188)">ROOF MONITOR</text>
<text x="240" y="282.9" transform="rotate(90 240 282.9)">10</text>
<text x="236.4" y="296.8" transform="rotate(90 236.4 296.8)">1</text>
<text x="190.3" y="365.1">NEAR SIDE</text>
</g>
<text font-size="2.9" x="4.8" y="333.6" transform="rotate(90 4.8 333.6)">2 TO 5</text>
<g font-size="2.7">
<text x="10" y="7.5" transform="rotate(90 10 7.5)">THIS DRAWING IS NOT TO SCALE.</text>
<text x="15.2" y="7.5" transform="rotate(90 15.2 7.5)">NOT FOR CONSTRUCTION.</text>
<text x="20.3" y="7.5" transform="rotate(90 20.3 7.5)">THIS IS PROPOSAL DRAWING ONLY,</text>
<text x="25" y="7.5" transform="rotate(90 25 7.5)">ALL DIMENSIONS ARE IN 'MM &amp; FEET'.</text>
<text x="10.3" y="62" transform="rotate(90 10.3 62)">00 No. DOUBLE SLIDING DOOR (3000x3000)</text>
<text x="15.2" y="62.3" transform="rotate(90 15.2 62.3)">00 No. F/O FOR WINDOWS (1828x2438)mm</text>
<text x="19.9" y="62" transform="rotate(90 19.9 62)">ROOF MONITOR (THROAT SIZE=700mm)</text>
<text x="25.3" y="61.9" transform="rotate(90 25.3 61.9)">00 No. ROOF SKY LIGHT (EACH 3250mm)</text>
<text x="15.2" y="124.2" transform="rotate(90 15.2 124.2)">COLLATERAL LOAD =0.00 KN/SQ.M.</text>
<text x="20.3" y="124.2" transform="rotate(90 20.3 124.2)">WIND SPEED = 135 KM/HR.</text>
<text x="25" y="124.2" transform="rotate(90 25 124.2)">LIVE LOAD</text>
<text x="25" y="141.1" transform="rotate(90 25 141.1)">= 0.57 KN/SQ.M.</text>
<text x="15.2" y="190.6" transform="rotate(90 15.2 190.6)">COLD FORMED DESIGN CODES AS PER AISI</text>
<text x="20.3" y="190.6" transform="rotate(90 20.3 190.6)">LOADS APPLICATION AS PER MBMA</text>
<text x="25" y="190.6" transform="rotate(90 25 190.6)">DESIGN CODES AS PER AISC</text>
<text x="8.9" y="256.4" transform="rotate(90 8.9 256.4)">DRN. BY</text>
<text x="13.2" y="256.4" transform="rotate(90 13.2 256.4)">PROJECT NAME</text>
<text x="17.3" y="256.4" transform="rotate(90 17.3 256.4)">BLDG. NAME</text>
<text x="21.4" y="256.4" transform="rotate(90 21.4 256.4)">QUOTE NO.</text>
<text x="4.6" y="276.3" transform="rotate(90 4.6 276.3)">04-05-2016</text>
<text x="8.9" y="278.3" transform="rotate(90 8.9 278.3)">DATE</text>
<text x="13.4" y="279.4" transform="rotate(90 13.4 279.4)">: BOILER HOUSE</text>
<text x="17.5" y="279.4" transform="rotate(90 17.5 279.4)">:BOILER HOUSE</text>
<text x="21.4" y="279.4" transform="rotate(90 21.4 279.4)">: 01</text>
<text x="8.9" y="294.6" transform="rotate(90 8.9 294.6)">CHK. BY</text>
<text x="4.6" y="313.6" transform="rotate(90 4.6 313.6)">04-05-2016</text>
<text x="8.9" y="315.6" transform="rotate(90 8.9 315.6)">DATE</text>
<text x="17.3" y="326" transform="rotate(90 17.3 326)">BLDG. NO.</text>
<text x="21.4" y="326" transform="rotate(90 21.4 326)">REV. NO.</text>
<text x="8.9" y="331.5" transform="rotate(90 8.9 331.5)">SHEET NO.</text>
<text x="21.4" y="342.4" transform="rotate(90 21.4 342.4)">: 00</text>
</g>
<g font-size="2.6">
<text x="17.6" y="342.6" transform="rotate(90 17.6 342.6)">: 01</text>
<text x="7.1" y="365.1" transform="rotate(90 7.1 365.1)">Mob-2 : +(92-333) 807</text>
<text x="10.5" y="365.1" transform="rotate(90 10.5 365.1)">Mob-1 : +(92-300) 807</text>
<text x="12.8" y="364.9" transform="rotate(90 12.8 364.9)">E-mail: maimaar.steel@gmail.com</text>
<text x="15.6" y="364.9" transform="rotate(90 15.6 364.9)">E-mail: nasir.abbas@maimaargroup.com</text>
<text x="18.4" y="365.2" transform="rotate(90 18.4 365.2)">Website: www.maimaargroup.com</text>
<text x="21.3" y="365.2" transform="rotate(90 21.3 365.2)">Lahore, Pakistan</text>
<text x="24.5" y="364.9" transform="rotate(90 24.5 364.9)">Sharaqpur Road, Near Shahdara</text>
<text x="27.7" y="364.9" transform="rotate(90 27.7 364.9)">220-B, Lahore Gardens</text>
<text x="7.1" y="392" transform="rotate(90 7.1 392)">1115</text>
<text x="10.5" y="392" transform="rotate(90 10.5 392)">4017</text>
</g>
<text font-size="1.9" x="40.8" y="359.7" transform="rotate(90 40.8 359.7)">STEEL CONTRACTOR :</text>
<text font-size="1.3" x="33.4" y="376.2" transform="rotate(90 33.4 376.2)">BUILDING SYSTEMS</text>
</svg>
